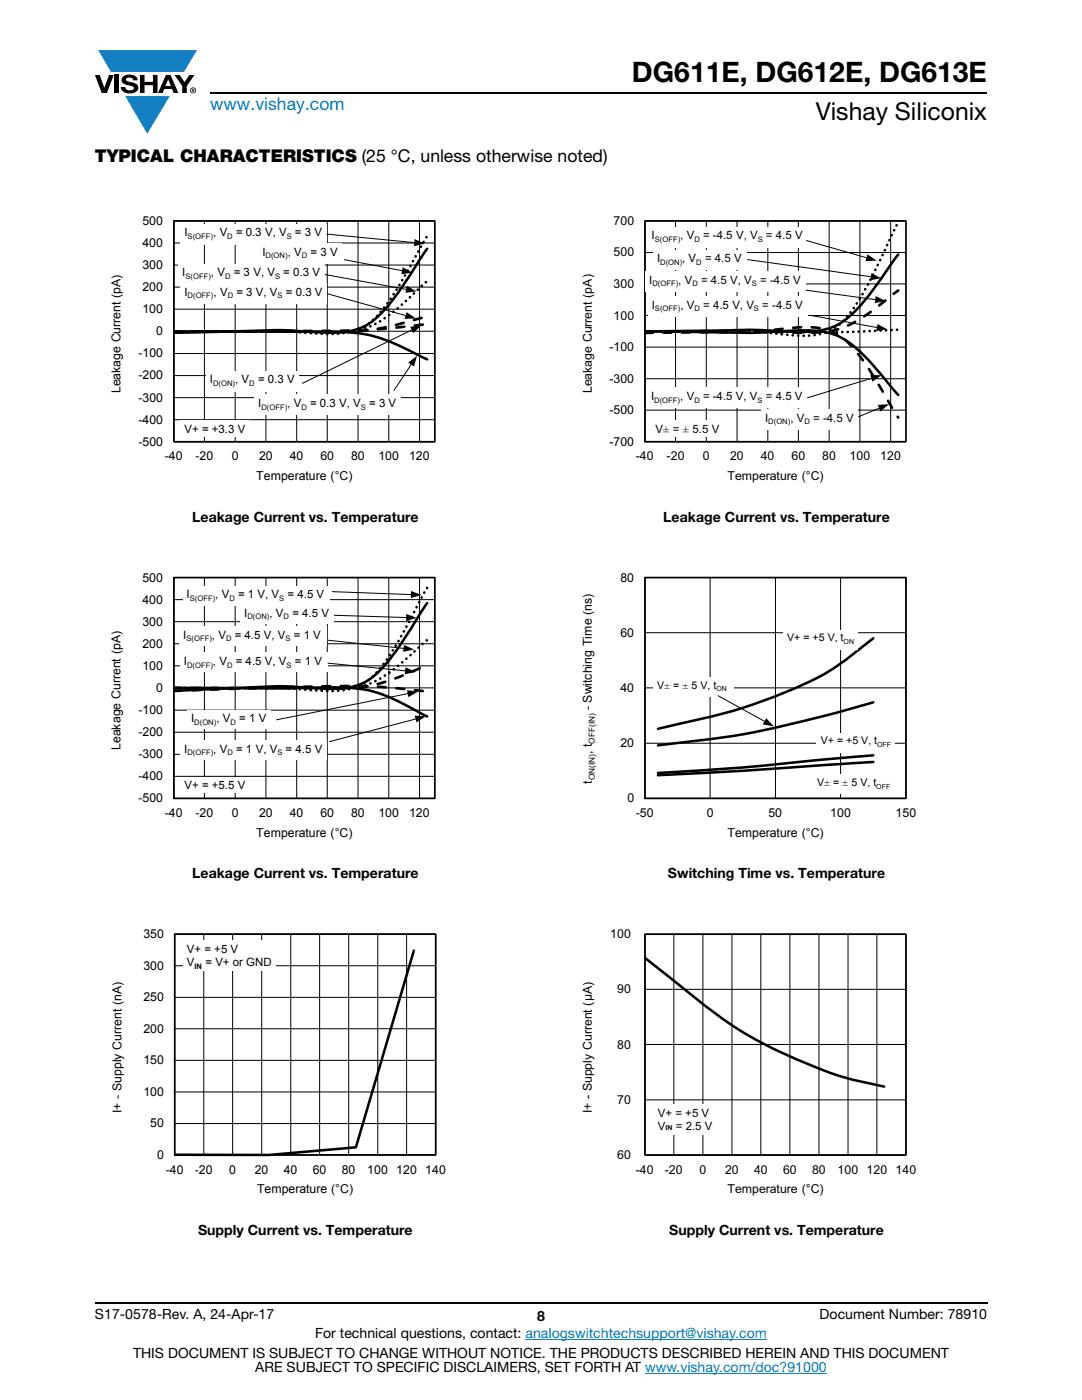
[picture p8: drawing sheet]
<svg xmlns="http://www.w3.org/2000/svg" width="216mm" height="279mm" viewBox="0 0 216 279" stroke-linecap="round" stroke-linejoin="round" font-family="sans-serif">
<g fill="#147fc3">
<path d="M19.6 10h19.7l-2.6 4.3h-1.1h-13.5z"/>
<path d="M25 19.2h8.9l-4.5 7.5z"/>
</g>
<g fill="#000">
<path d="M18.9 15h1l.9 2.5 1-2.5h.9l-1.4 3.6h-1zM22.9 15h.9v3.6h-.9zM24.6 15.3a2.1 2.1 0 0 1 2.8 .3l.1 .4h-.9a.79 .79 0 0 0-.7-.5 .79 .79 0 0 0-.8 .4l.3 .3 1 .2a1.08 1.08 0 0 1 1.2 1 1.08 1.08 0 0 1-1.1 1.2 1.73 1.73 0 0 1-2.4-1.2h.9a.96 .96 0 0 0 .8 .6 .96 .96 0 0 0 .9-.4 1.31 1.31 0 0 0-1.2-.6 1.03 1.03 0 0 1-1.1-.6 1.03 1.03 0 0 1 .2-1.1zM27.9 15h.9v1.3h1.7v-1.3h.9v3.6h-.9v-1.6h-1.7v1.6h-.9zM34.8 15h1.1l.9 1.4 1-1.4h1l-1.5 2.2v1.4h-.9v-1.4z"/>
<path d="M33.6 15.9l.5 1.3h-1.1zM33.1 15l-1.6 3.6h1l.3-.8h1.5l.3 .8h1l-1.6-3.6z"/>
<path d="M38.4 17.8h.2v.2h-.2zM38.3 17.7v.7h.1v-.3l.4 .3-.2-.3 .2-.2-.1-.2z"/>
<path d="M38.1 18a.46 .46 0 0 1 .9 0 .46 .46 0 0 1-.9 0zM37.9 18a.6 .6 0 0 0 1.2 0 .6 .6 0 0 0-1.2 0z"/>
</g>
<path d="M42 18.6h155M18.9 260h178.1" fill="none" stroke="#000" stroke-width=".36"/>
<path d="M104.9 267.3h48.1M128.7 274h36.3" fill="none" stroke="#007ec4" stroke-width=".2"/>
<path d="M19.1 39.5h83.7v59.9h-83.7z" fill="#fff"/>
<g fill="none" stroke="#000" stroke-width=".2">
<path d="M34.7 57.3h52.1M34.7 52.9h52.1M34.7 48.5h52.1M40.8 44.1v44.1M46.9 44.1v44.1M53.1 44.1v44.1M59.2 44.1v44.1M65.3 44.1v44.1M71.4 44.1v44.1M77.6 44.1v44.1M83.7 44.1v44.1M86.8 44.1h-52.1v44.1h52.1"/>
<path d="M34.7 79.4h52.1M34.7 75h52.1M34.7 70.6h52.1M34.7 66.1h52.1M34.7 61.7h52.1M34.7 83.8h52.1"/>
</g>
<path d="M34.7 44.1h52.1v44.1h-52.1z" fill="none" stroke="#000" stroke-width=".34"/>
<path d="M34.7 66.2h8.6a411.9 411.9 0 0 1 23.1 .2 17 17 0 0 0 12.7-4.7l6.1-5.6M34.7 66.1l14.3 .1a95.4 95.4 0 0 1 15.3 .4 13.7 13.7 0 0 0 9.7-2.4 39.6 39.6 0 0 0 7.5-10.4l3.7-6.7" fill="none" stroke="#000" stroke-width=".53" stroke-dasharray="0 1.1"/>
<path d="M34.7 66.2h28.8a53.2 53.2 0 0 0 19.4-2.4l2.3-.7M34.7 66.3l19.9-.2a234.2 234.2 0 0 0 26.2-.9l4.4-.5" fill="none" stroke="#000" stroke-width=".53" stroke-dasharray="1.6 2.1"/>
<path d="M85.2 49.7l-1 1.5a81.6 81.6 0 0 1-8 11.2 11.9 11.9 0 0 1-9.3 4h-2.6a96.1 96.1 0 0 0-16.7-.3l-12.9 .3M34.7 66.2h25.9a58.9 58.9 0 0 1 13.8 .8 64.9 64.9 0 0 1 10.8 4.7" fill="none" stroke="#000" stroke-width=".51"/>
<g fill="#fff">
<path d="M36 56.6h29.3v4h-29.3z"/>
<path d="M51.6 48.6h16.5v4.1h-16.5z"/>
<path d="M36 44.7h29.2v4h-29.2z"/>
</g>
<path d="M64.7 54.8l16.7 3M65.2 46.7l17.8 1.7M68.7 51.8l11.9 2.3" fill="none" stroke="#000" stroke-width=".2"/>
<path d="M80.4 53.3l1.9 1.1-2.2 .3zM81.2 57.1l1.9 1-2.2 .3zM82.7 47.7l2.1 .9-2.2 .5z" fill="#000"/>
<g fill="#fff">
<path d="M35.6 52.7h29.1v4.1h-29.1z"/>
<path d="M41.1 74.1h18.5v4h-18.5z"/>
<path d="M50.7 78.8h29.3v4h-29.3z"/>
</g>
<path d="M65.3 58.6l16 4.5M82.2 72.5l-3.6 5.4M82.5 65.7l-22.2 10.8" fill="none" stroke="#000" stroke-width=".2"/>
<path d="M81.1 62.3l1.9 1.2-2.3 .2zM81.9 65.2l2.2-.3-1.6 1.6zM81.5 72.4l1.7-1.4-.6 2.1z" fill="#000"/>
<g fill="#fff">
<path d="M36 83.9h13.7v3.3h-13.7z"/>
<path d="M19.1 110.7h83.7v59.9h-83.7z"/>
</g>
<g fill="none" stroke="#000" stroke-width=".2">
<path d="M34.7 119.7h52.1M40.8 115.3v44M46.9 115.3v44M53.1 115.3v44M59.2 115.3v44M65.3 115.3v44M71.4 115.3v44M77.6 115.3v44M83.7 115.3v44M86.8 115.3h-52.1v44h52.1M34.7 137.3h52.1M34.7 132.9h52.1"/>
<path d="M34.7 128.5h52.1M34.7 124.1h52.1M34.7 154.9h52.1M34.7 150.5h52.1M34.7 146.1h52.1M34.7 141.7h52.1"/>
</g>
<path d="M34.7 115.3h52.1v44h-52.1z" fill="none" stroke="#000" stroke-width=".34"/>
<path d="M34.7 137.3h8.6a410.7 410.7 0 0 1 23.1 .3 17.3 17.3 0 0 0 12.7-4.5l6.1-5.3M34.7 137.3l14.3 .1a88.6 88.6 0 0 1 15.3 .5 13.1 13.1 0 0 0 9.7-2.5 41.8 41.8 0 0 0 7.5-11.1l3.7-7" fill="none" stroke="#000" stroke-width=".53" stroke-dasharray="0 1.1"/>
<path d="M34.7 137.3h25.9a67.1 67.1 0 0 0 13.8-.6 69.2 69.2 0 0 0 10.8-3.9M34.7 137.9l17.1-.6a294.9 294.9 0 0 1 25.3-.1l8.1 .8" fill="none" stroke="#000" stroke-width=".53" stroke-dasharray="1.6 2.1"/>
<path d="M34.7 137.3h24.4a73.7 73.7 0 0 1 13.9 .4 41.5 41.5 0 0 1 11.7 5l.5 .3M85.2 120.4l-1 1.5a83.5 83.5 0 0 1-8 11.5 11.7 11.7 0 0 1-9.3 4.1l-2.6-.1a82.7 82.7 0 0 0-16.7-.1l-12.9 .6" fill="none" stroke="#000" stroke-width=".51"/>
<g fill="#fff">
<path d="M35.9 130.3h29.4v3.8h-29.4z"/>
<path d="M47.9 120.7h18.6v3.8h-18.6z"/>
<path d="M36.4 117h29.3v3.8h-29.3z"/>
</g>
<path d="M66.2 118.1l16.1 .6M65.5 127.8l15.4 1.6M66.6 122.8l14.8 .5" fill="none" stroke="#000" stroke-width=".2"/>
<path d="M82 118l2.1 .7-2.1 .7zM80.6 128.7l2 .9-2.2 .5zM81.1 122.5l2.1 .8-2.2 .6z" fill="#000"/>
<g fill="#fff">
<path d="M35.8 125h29.4v3.8h-29.4z"/>
<path d="M37.3 141.7h16.7v3.7h-16.7z"/>
<path d="M36 147.8h29.3v3.8h-29.3z"/>
</g>
<path d="M65.4 132.3l15.8 1.6M81.7 138.4l-26.6 5.3M83.3 143.4l-17.6 4.6" fill="none" stroke="#000" stroke-width=".2"/>
<path d="M80.9 133.2l2 .9-2.1 .5zM81.2 137.7l2.2 .3-1.9 1.1zM82.7 142.8l2.3 .2-1.9 1.2z" fill="#000"/>
<g fill="#fff">
<path d="M36 155.1h13.8v3.1h-13.8z"/>
<path d="M19.3 181.8h83.3v60h-83.3z"/>
</g>
<g fill="none" stroke="#000" stroke-width=".2">
<path d="M34.9 186.4h52v44.1h-52zM34.9 199h52M34.9 192.7h52M40.7 186.4v44.1M46.4 186.4v44.1M52.2 186.4v44.1M58 186.4v44.1M63.8 186.4v44.1M69.6 186.4v44.1M75.4 186.4v44.1M81.1 186.4v44.1M34.9 217.9h52"/>
<path d="M34.9 211.6h52M34.9 205.3h52M34.9 224.2h52"/>
</g>
<path d="M34.9 186.4h52v44.1h-52z" fill="none" stroke="#000" stroke-width=".34"/>
<path d="M82.6 189.7l-11.6 39.3-17.3 1.5h-18.8" fill="none" stroke="#000" stroke-width=".51"/>
<g fill="#fff">
<path d="M36.5 187.7h18.5v6h-18.5z"/>
<path d="M113.1 39.5h83.7v59.9h-83.7z"/>
</g>
<g fill="none" stroke="#000" stroke-width=".2">
<path d="M128.7 56.7h52.1M128.7 50.4h52.1M134.8 44.1v44.1M140.9 44.1v44.1M147.1 44.1v44.1M153.2 44.1v44.1M159.3 44.1v44.1M165.4 44.1v44.1M171.6 44.1v44.1M177.7 44.1v44.1M180.8 44.1h-52.1v44.1h52.1M128.7 75.6h52.1"/>
<path d="M128.7 69.3h52.1M128.7 63h52.1M128.7 81.9h52.1"/>
</g>
<path d="M128.7 44.1h52.1v44.1h-52.1z" fill="none" stroke="#000" stroke-width=".34"/>
<path d="M128.7 66.2h22.9a280.6 280.6 0 0 0 27.6-.4M128.7 66.1l14.3 .1a70.8 70.8 0 0 1 15.3 .7 11.8 11.8 0 0 0 9.7-2.6 46 46 0 0 0 7.5-12.1l3.7-7.8" fill="none" stroke="#000" stroke-width=".53" stroke-dasharray="0 1.1"/>
<path d="M128.7 66.1h5.7a385.9 385.9 0 0 1 26 .3 19 19 0 0 0 13.9-4.5l4.9-3.9M128.7 66.4l14.3-.1a78.8 78.8 0 0 0 15.3-.9 13.5 13.5 0 0 1 9.8 2 39.4 39.4 0 0 1 7.9 10.5l3.2 5.4" fill="none" stroke="#000" stroke-width=".53" stroke-dasharray="1.6 2.1"/>
<path d="M179.2 50.8l-1 1.4a75.7 75.7 0 0 1-8 10.3 12.6 12.6 0 0 1-9.3 3.7h-2.6a234.4 234.4 0 0 0-22.4-.1h-7.2M128.7 66.1l7.2 .1a223.1 223.1 0 0 0 23.7-.3 14.9 14.9 0 0 1 10.9 3.3 70.5 70.5 0 0 1 8.2 9.1l.5 .5" fill="none" stroke="#000" stroke-width=".51"/>
<g fill="#fff">
<path d="M128.7 54.2h32v4h-32z"/>
<path d="M130.3 49.9h18.6v3.8h-18.6z"/>
<path d="M129.2 45.3h31.9v4.1h-31.9z"/>
</g>
<path d="M149.1 51.8l25 3.5M160.8 57.9l14.2 1.9M160.9 48l12.3 3.5" fill="none" stroke="#000" stroke-width=".2"/>
<path d="M173.1 50.8l1.8 1.2-2.2 .1zM173.9 54.5l2 1-2.2 .4zM174.7 59.1l2 1-2.2 .4z" fill="#000"/>
<g fill="#fff">
<path d="M129.2 59.2h31.9v4h-31.9z"/>
<path d="M151.9 81.7h19.2v4.1h-19.2z"/>
<path d="M129.1 77.4h32v4h-32z"/>
</g>
<path d="M161.6 62.9l13.7 2.5M174.2 75.4l-13.1 4M175.7 81.3l-4.4 1.9" fill="none" stroke="#000" stroke-width=".2"/>
<path d="M173.7 74.8l2.2 .1-1.8 1.3zM175.1 64.7l2 1-2.3 .4zM175.1 80.8l2.3-.1-1.7 1.4z" fill="#000"/>
<g fill="#fff">
<path d="M130 83.9h13.5v3.3h-13.5z"/>
<path d="M113.1 110.7h83.7v59.9h-83.7z"/>
</g>
<path d="M128.7 115.3h52.1v44h-52.1zM141.7 115.3v44M154.7 115.3v44M167.7 115.3v44M128.7 137.3h52.1M128.7 126.3h52.1M128.7 148.3h52.1" fill="none" stroke="#000" stroke-width=".2"/>
<path d="M128.7 115.3h52.1v44h-52.1z" fill="none" stroke="#000" stroke-width=".34"/>
<path d="M174.3 127.4l-.6 .4a54.6 54.6 0 0 1-19.1 11.2 118.6 118.6 0 0 1-20.7 5.8l-2.6 .7M174.3 140.2l-5.4 1.5a189.4 189.4 0 0 1-36.3 6.9l-1.3 .2M174.3 150.7l-14 1.3a464.2 464.2 0 0 1-29 2.3M174.3 152.1l-26.1 1.7-16.9 .9" fill="none" stroke="#000" stroke-width=".51"/>
<g fill="#fff">
<path d="M130.4 135.2h16v3.8h-16z"/>
<path d="M162.3 154.6h15.4v3.9h-15.4z"/>
<path d="M156.3 125.7h14.9v3.9h-14.9z"/>
</g>
<path d="M143.2 138.8l9.7 5.3" fill="none" stroke="#000" stroke-width=".2"/>
<path d="M152.9 143.3l1.5 1.7-2.2-.4z" fill="#000"/>
<g fill="#fff">
<path d="M163 146.3h15.6v3.9h-15.6z"/>
<path d="M113.1 181.8h83.7v60h-83.7z"/>
</g>
<path d="M128.7 186.4h52.1v44.1h-52.1zM128.7 197.4h52.1M134.5 186.4v44.1M140.3 186.4v44.1M146.1 186.4v44.1M151.8 186.4v44.1M157.6 186.4v44.1M163.4 186.4v44.1M169.2 186.4v44.1M175 186.4v44.1M128.7 219.5h52.1M128.7 208.5h52.1" fill="none" stroke="#000" stroke-width=".2"/>
<path d="M128.7 186.4h52.1v44.1h-52.1z" fill="none" stroke="#000" stroke-width=".34"/>
<path d="M128.7 191.2l8.8 7a87.1 87.1 0 0 0 33.7 17.5l5.2 1.2" fill="none" stroke="#000" stroke-width=".51"/>
<path d="M130.5 220.5h12.8v6h-12.8z" fill="#fff"/>
<text font-size="5.6" x="126.1" y="16.4">DG611E, DG612E, DG613E</text>
<text font-size="4.9" x="162.8" y="24">Vishay Siliconix</text>
<text font-size="3.5" fill="#007ec4" x="42" y="21.9">www.vishay.com</text>
<text font-size="3.5" x="18.9" y="32.3">TYPICAL CHARACTERISTICS (25 °C, unless otherwise noted)</text>
<g font-size="2.8">
<text x="38.4" y="104.1">Leakage Current vs. Temperature</text>
<text x="132.4" y="104.1">Leakage Current vs. Temperature</text>
<text x="38.4" y="175.3">Leakage Current vs. Temperature</text>
<text x="133.3" y="175.3">Switching Time vs. Temperature</text>
<text x="39.5" y="246.5">Supply Current vs. Temperature</text>
<text x="133.5" y="246.5">Supply Current vs. Temperature</text>
<text x="18.9" y="263.3">S17-0578-Rev. A, 24-Apr-17</text>
<text x="107.2" y="263.6">8</text>
<text x="163.6" y="263.3">Document Number: 78910</text>
<text x="62.9" y="267.1">For technical questions, contact: analogswitchtechsupport@vishay.com</text>
<text x="26.5" y="271">THIS DOCUMENT IS SUBJECT TO CHANGE WITHOUT NOTICE. THE PRODUCTS DESCRIBED HEREIN AND THIS DOCUMENT</text>
<text x="50.9" y="273.8">ARE SUBJECT TO SPECIFIC DISCLAIMERS, SET FORTH AT www.vishay.com/doc?91000</text>
</g>
<g font-size="2.5">
<text x="28.4" y="44.9">500</text>
<text x="122.4" y="44.9">700</text>
<text x="28.4" y="53.7">300</text>
<text x="28.4" y="49.3">400</text>
<text x="122.4" y="51.2">500</text>
<text x="28.4" y="58.1">200</text>
<text x="122.4" y="57.5">300</text>
<text x="28.4" y="62.5">100</text>
<text x="122.4" y="63.8">100</text>
<text x="27.6" y="71.3">-100</text>
<text x="31.2" y="66.9">0</text>
<text x="121.6" y="70.1">-100</text>
<text x="27.6" y="75.7">-200</text>
<text x="121.6" y="76.4">-300</text>
<text x="24.1" y="78.5" transform="rotate(-90 24.1 78.5)">Leakage Current (pA)</text>
<text x="27.6" y="80.1">-300</text>
<text x="118.1" y="78.5" transform="rotate(-90 118.1 78.5)">Leakage Current (pA)</text>
<text x="121.6" y="82.7">-500</text>
<text x="27.6" y="89">-500</text>
<text x="27.6" y="84.5">-400</text>
<text x="121.6" y="89">-700</text>
<text x="32.9" y="91.9">-40</text>
<text x="39" y="91.9">-20</text>
<text x="46.2" y="91.9">0</text>
<text x="51.1" y="95.8">Temperature (°C)</text>
<text x="51.7" y="91.9">20</text>
<text x="57.8" y="91.9">40</text>
<text x="63.9" y="91.9">60</text>
<text x="70.1" y="91.9">80</text>
<text x="75.5" y="91.9">100</text>
<text x="81.6" y="91.9">120</text>
<text x="126.9" y="91.9">-40</text>
<text x="133" y="91.9">-20</text>
<text x="140.2" y="91.9">0</text>
<text x="145.1" y="95.8">Temperature (°C)</text>
<text x="145.7" y="91.9">20</text>
<text x="151.8" y="91.9">40</text>
<text x="157.9" y="91.9">60</text>
<text x="164.1" y="91.9">80</text>
<text x="169.5" y="91.9">100</text>
<text x="175.6" y="91.9">120</text>
<text x="28.4" y="116.1">500</text>
<text x="123.8" y="116.1">80</text>
<text x="28.4" y="124.9">300</text>
<text x="28.4" y="120.5">400</text>
<text x="28.4" y="129.3">200</text>
<text x="123.8" y="127.1">60</text>
<text x="28.4" y="133.7">100</text>
<text x="27.6" y="142.5">-100</text>
<text x="31.2" y="138.1">0</text>
<text x="118.1" y="141.7" transform="rotate(-90 118.1 141.7)">- Switching Time (ns)</text>
<text x="123.8" y="138.1">40</text>
<text x="24.1" y="149.7" transform="rotate(-90 24.1 149.7)">Leakage Current (pA)</text>
<text x="27.6" y="146.9">-200</text>
<text x="123.8" y="149.1">20</text>
<text x="27.6" y="155.7">-400</text>
<text x="27.6" y="151.3">-300</text>
<text x="118.1" y="150.5" transform="rotate(-90 118.1 150.5)">, t</text>
<text x="27.6" y="160.1">-500</text>
<text x="118.1" y="156.4" transform="rotate(-90 118.1 156.4)">t</text>
<text x="125.2" y="160.1">0</text>
<text x="32.9" y="163.1">-40</text>
<text x="39" y="163.1">-20</text>
<text x="46.2" y="163.1">0</text>
<text x="51.1" y="167">Temperature (°C)</text>
<text x="51.7" y="163.1">20</text>
<text x="57.8" y="163.1">40</text>
<text x="63.9" y="163.1">60</text>
<text x="70.1" y="163.1">80</text>
<text x="75.5" y="163.1">100</text>
<text x="81.6" y="163.1">120</text>
<text x="126.9" y="163.1">-50</text>
<text x="141" y="163.1">0</text>
<text x="145.1" y="167">Temperature (°C)</text>
<text x="153.3" y="163.1">50</text>
<text x="165.7" y="163.1">100</text>
<text x="178.7" y="163.1">150</text>
<text x="28.6" y="187.2">350</text>
<text x="121.8" y="187.2">100</text>
<text x="28.6" y="193.5">300</text>
<text x="28.6" y="199.8">250</text>
<text x="123.2" y="198.2">90</text>
<text x="28.6" y="206.1">200</text>
<text x="123.2" y="209.3">80</text>
<text x="28.6" y="212.4">150</text>
<text x="28.6" y="218.7">100</text>
<text x="123.2" y="220.3">70</text>
<text x="24.2" y="222.1" transform="rotate(-90 24.2 222.1)">I+ - Supply Current (nA)</text>
<text x="30" y="225">50</text>
<text x="118.1" y="222.1" transform="rotate(-90 118.1 222.1)">I+ - Supply Current (μA)</text>
<text x="31.4" y="231.3">0</text>
<text x="123.2" y="231.3">60</text>
<text x="33.1" y="234.2">-40</text>
<text x="38.9" y="234.2">-20</text>
<text x="45.7" y="234.2">0</text>
<text x="50.8" y="234.2">20</text>
<text x="51.3" y="238.1">Temperature (°C)</text>
<text x="56.6" y="234.2">40</text>
<text x="62.4" y="234.2">60</text>
<text x="68.2" y="234.2">80</text>
<text x="73.3" y="234.2">100 120 140</text>
<text x="126.9" y="234.2">-40</text>
<text x="132.7" y="234.2">-20</text>
<text x="139.6" y="234.2">0</text>
<text x="144.7" y="234.2">20</text>
<text x="145.1" y="238.1">Temperature (°C)</text>
<text x="150.5" y="234.2">40</text>
<text x="156.2" y="234.2">60</text>
<text x="162" y="234.2">80</text>
<text x="167.1" y="234.2">100 120 140</text>
</g>
<g font-size="2.3">
<text x="36.8" y="47.1">I</text>
<text x="42.5" y="47.1">, V</text>
<text x="47.1" y="47.1">= 0.3 V, V</text>
<text x="58.9" y="47.1">= 3 V</text>
<text x="130" y="47.8">I</text>
<text x="135.7" y="47.8">, V</text>
<text x="140.3" y="47.8">= -4.5 V, V</text>
<text x="152.8" y="47.8">= 4.5 V</text>
<text x="52.4" y="51">I</text>
<text x="57.4" y="51">, V</text>
<text x="62" y="51">= 3 V</text>
<text x="131.1" y="52.3">I</text>
<text x="136.1" y="52.3">, V</text>
<text x="140.7" y="52.3">= 4.5 V</text>
<text x="36.4" y="55.2">I</text>
<text x="36.8" y="59">I</text>
<text x="42.1" y="55.2">, V</text>
<text x="42.6" y="59">, V</text>
<text x="46.7" y="55.2">= 3 V, V</text>
<text x="47.2" y="59">= 3 V, V</text>
<text x="56.5" y="55.2">= 0.3 V</text>
<text x="57" y="59">= 0.3 V</text>
<text x="129.5" y="56.6">I</text>
<text x="135.3" y="56.6">, V</text>
<text x="139.9" y="56.6">= 4.5 V, V</text>
<text x="151.7" y="56.6">= -4.5 V</text>
<text x="130" y="61.6">I</text>
<text x="135.8" y="61.6">, V</text>
<text x="140.3" y="61.6">= 4.5 V, V</text>
<text x="152.1" y="61.6">= -4.5 V</text>
<text x="41.9" y="76.5">I</text>
<text x="46.9" y="76.5">, V</text>
<text x="51.5" y="76.5">= 0.3 V</text>
<text x="51.5" y="81.2">I</text>
<text x="57.3" y="81.2">, V</text>
<text x="61.9" y="81.2">= 0.3 V, V</text>
<text x="73.7" y="81.2">= 3 V</text>
<text x="129.9" y="79.8">I</text>
<text x="135.7" y="79.8">, V</text>
<text x="140.3" y="79.8">= -4.5 V, V</text>
<text x="152.8" y="79.8">= 4.5 V</text>
<text x="36.8" y="86.3">V+ = +3.3 V</text>
<text x="130.8" y="86.3">V± = ± 5.5 V</text>
<text x="152.7" y="84.1">I</text>
<text x="157.7" y="84.1">, V</text>
<text x="162.3" y="84.1">= -4.5 V</text>
<text x="37.2" y="119.4">I</text>
<text x="42.9" y="119.4">, V</text>
<text x="47.5" y="119.4">= 1 V, V</text>
<text x="57.4" y="119.4">= 4.5 V</text>
<text x="48.7" y="123.1">I</text>
<text x="53.8" y="123.1">, V</text>
<text x="58.4" y="123.1">= 4.5 V</text>
<text x="36.6" y="127.4">I</text>
<text x="42.3" y="127.4">, V</text>
<text x="46.9" y="127.4">= 4.5 V, V</text>
<text x="58.6" y="127.4">= 1 V</text>
<text x="36.7" y="132.7">I</text>
<text x="42.5" y="132.7">, V</text>
<text x="47.1" y="132.7">= 4.5 V, V</text>
<text x="58.8" y="132.7">= 1 V</text>
<text x="38.1" y="144.1">I</text>
<text x="43.2" y="144.1">, V</text>
<text x="47.7" y="144.1">= 1 V</text>
<text x="36.8" y="150.2">I</text>
<text x="42.6" y="150.2">, V</text>
<text x="47.1" y="150.2">= 1 V, V</text>
<text x="57" y="150.2">= 4.5 V</text>
<text x="36.8" y="157.5">V+ = +5.5 V</text>
<text x="37.3" y="190.2">V+ = +5 V</text>
<text x="37.3" y="192.8">V</text>
<text x="41" y="192.8">= V+ or GND</text>
<text x="131.3" y="222.9">V+ = +5 V</text>
<text x="131.3" y="225.5">V</text>
<text x="134.8" y="225.5">= 2.5 V</text>
</g>
<g font-size="2.1">
<text x="157.1" y="128">V+ = +5 V, t</text>
<text x="131.2" y="137.4">V± = ± 5 V, t</text>
<text x="163.8" y="148.6">V+ = +5 V, t</text>
<text x="163.1" y="156.9">V± =</text>
<text x="168.1" y="156.9">± 5 V, t</text>
</g>
<g font-size="1.7">
<text x="118.7" y="148.4" transform="rotate(-90 118.7 148.4)">OFF(IN)</text>
<text x="118.7" y="155.7" transform="rotate(-90 118.7 155.7)">ON(IN)</text>
</g>
<g font-size="1.5">
<text x="37.4" y="47.7">S(OFF)</text>
<text x="45.4" y="47.7">D</text>
<text x="57.2" y="47.7">S</text>
<text x="53" y="51.6">D(ON)</text>
<text x="60.2" y="51.6">D</text>
<text x="130.7" y="48.3">S(OFF)</text>
<text x="131.7" y="52.9">D(ON)</text>
<text x="138.6" y="48.3">D</text>
<text x="138.9" y="52.9">D</text>
<text x="151.2" y="48.3">S</text>
<text x="37" y="55.7">S(OFF)</text>
<text x="37.4" y="59.5">D(OFF)</text>
<text x="44.9" y="55.7">D</text>
<text x="45.4" y="59.5">D</text>
<text x="54.9" y="55.7">S</text>
<text x="55.4" y="59.5">S</text>
<text x="130.2" y="57.2">D(OFF)</text>
<text x="138.2" y="57.2">D</text>
<text x="150" y="57.2">S</text>
<text x="130.7" y="62.1">S(OFF)</text>
<text x="138.6" y="62.1">D</text>
<text x="150.4" y="62.1">S</text>
<text x="42.5" y="77.1">D(ON)</text>
<text x="49.7" y="77.1">D</text>
<text x="52.2" y="81.8">D(OFF)</text>
<text x="60.2" y="81.8">D</text>
<text x="72" y="81.8">S</text>
<text x="130.6" y="80.3">D(OFF)</text>
<text x="138.6" y="80.3">D</text>
<text x="151.2" y="80.3">S</text>
<text x="153.3" y="84.7">D(ON)</text>
<text x="160.5" y="84.7">D</text>
<text x="37.9" y="119.9">S(OFF)</text>
<text x="45.8" y="119.9">D</text>
<text x="55.7" y="119.9">S</text>
<text x="49.4" y="123.6">D(ON)</text>
<text x="56.6" y="123.6">D</text>
<text x="37.2" y="128">S(OFF)</text>
<text x="45.1" y="128">D</text>
<text x="57" y="128">S</text>
<text x="37.3" y="133.2">D(OFF)</text>
<text x="45.3" y="133.2">D</text>
<text x="57.2" y="133.2">S</text>
<text x="38.8" y="144.6">D(ON)</text>
<text x="46" y="144.6">D</text>
<text x="37.4" y="150.8">D(OFF)</text>
<text x="45.4" y="150.8">D</text>
<text x="55.3" y="150.8">S</text>
<text x="38.8" y="193.3">IN</text>
</g>
<g font-size="1.4">
<text x="168.3" y="128.5">ON</text>
<text x="143" y="137.9">ON</text>
<text x="175" y="149.1">OFF</text>
<text x="174.9" y="157.4">OFF</text>
<text x="132.8" y="225.5">IN</text>
</g>
</svg>
